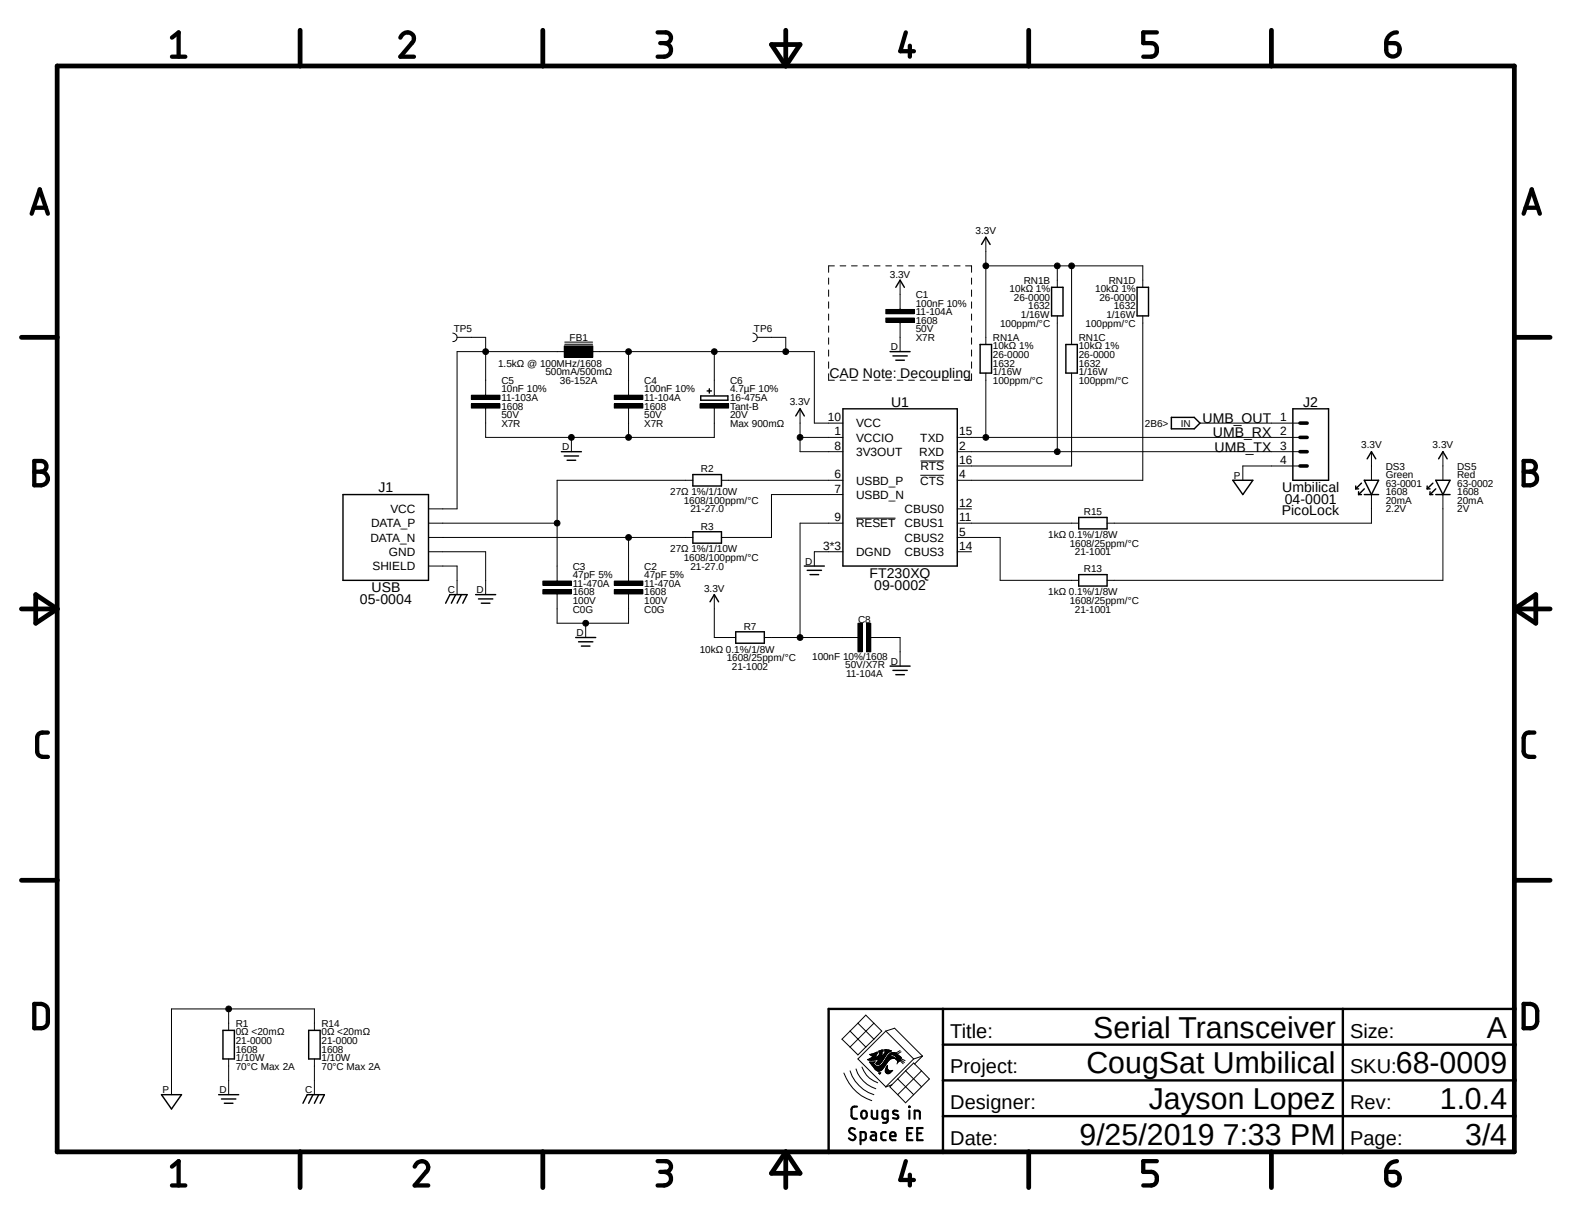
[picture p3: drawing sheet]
<svg xmlns="http://www.w3.org/2000/svg" width="279mm" height="216mm" viewBox="0 0 279 216" stroke-linecap="round" stroke-linejoin="round" font-family="sans-serif">
<path d="M3.4 3.1l272.6 209.7M276 3.1l-272.6 209.7" fill="none" stroke="#fff" stroke-width=".18"/>
<g fill="none" stroke="#000" stroke-width=".18">
<path d="M80.5 59.2a.76 .76 0 0 1 .7 .7 .76 .76 0 0 1-.7 .8M81.2 59.9h5.1v10.3M133.8 59.2a.76 .76 0 0 1 .8 .7 .76 .76 0 0 1-.8 .8M134.6 59.9h5.1v2.6M147.3 49.4v1.1M147.3 51.5v1.2M147.3 53.6v1.2M147.3 55.8v1.1M147.3 57.9v1.2M148.3 47.2h-1v1.2M149.3 47.2h1M151.3 47.2h1.1"/>
<path d="M153.4 47.2h1M155.4 47.2h1M157.4 55h5.1v.8h-5.1zM157.4 56.5h5.1v.8h-5.1zM157.4 47.2h1.1M159.5 47.2h1M160 49.8v5.2M160 57.3v5.2M161.5 47.2h1M163.5 47.2h1M165.5 47.2h1.1M167.6 47.2h1"/>
<path d="M169.6 47.2h1M171.6 47.2h1.1v1.2M172.7 49.4v1.1M172.7 51.5v1.2M172.7 53.6v1.2M172.7 55.8v1.1M172.7 57.9v1.2M175.2 47.2h27.9v3.9M175.2 42.2v19M187.9 47.2v3.9M187.9 56.1v24.2M190.5 47.2v14"/>
<path d="M203.1 56.1v29.2h-33M83.8 70.2h5.1v.8h-5.1zM83.8 71.8h5.1v.7h-5.1zM86.3 72.5v5.2h40.7v-5.2M100.3 61.5h5.1v2h-5.1zM100.3 62.5h-19.1v27.9h-5M100.4 61.2h4.9M100.4 60.8h4.9M101.6 77.7v2.6M105.4 62.5h39.3v12.7h5.1M109.2 70.2h5.1v.8h-5.1zM109.2 71.8h5.1v.7h-5.1z"/>
<path d="M111.7 62.5v7.7M111.7 72.5v5.2M124.4 71.8h5.1v.7h-5.1zM127 62.5v7.7M142.2 72.6v7.7h7.6M142.2 77.7h7.6M147.3 66.4v1.2h1M147.3 60v1.2M147.3 62.2v1.1M147.3 64.3v1.1M149.3 67.6h1M151.3 67.6h1.1"/>
<path d="M153.4 67.6h1M155.4 67.6h1M157.4 67.6h1.1M159.5 67.6h1M161.5 67.6h1M163.5 67.6h1M165.5 67.6h1.1M167.6 67.6h1M169.6 67.6h1M170.1 77.7h61M172.7 60v1.2M172.7 62.2v1.1"/>
<path d="M172.7 64.3v1.1M172.7 66.4v1.2h-1.1M175.2 66.3v11.4M190.5 66.3v16.5h-20.4M213.3 75.2h17.8M76.2 93h22.8M76.2 95.5h46.9M76.2 98h10.1v7.7M111.7 95.5v7.8M123.1 85.3h-24.1v18M128.2 85.3h21.6M149.8 87.9h-12.7v7.6h-8.9"/>
<path d="M149.8 93h-7.6v20.3M149.8 98h-5.1v2.6M152.1 92.1h7.1M163.6 84.5h4.2M163.6 81.9h4.2M170.1 93h21.6M170.1 80.3h61M170.1 90.4h2.6M170.1 95.5h7.7v7.6h13.9M170.1 98h2.6M231.1 82.8h-10.2v2.5M243.8 87.9v5.1h-47"/>
<path d="M243.8 80.3v5M256.5 87.9v15.2h-59.7M256.5 80.3v5M76.2 100.6h5v5.1M96.5 103.3h5.1v.7h-5.1zM96.5 104.8h5.1v.7h-5.1zM99 105.5v5.2h12.7v-5.2M104.1 110.7v2.6M109.2 103.3h5.1v.7h-5.1zM109.2 104.8h5.1v.7h-5.1zM127 105.7v7.6h3.8M135.8 113.3h16.7"/>
<path d="M152.5 110.7h.7v5.1h-.7zM154 110.7h.8v5.1h-.8zM154.8 113.3h5.2v5.1M40.6 179.3v3.8M40.6 188.2v6.3M55.9 183.1v-3.8h-25.4v15.2M55.9 188.2v6.3M150 190.7a7.9 7.9 0 0 0 4.9 4.9M151.1 190.3a6.6 6.6 0 0 0 4.2 4.2M151.1 186.1l1.4 1.4 1.4-1.4M151.1 183.2l2.8 2.9M152.1 189.9a5.5 5.5 0 0 0 3.6 3.6"/>
<path d="M152.5 181.8l1.4-1.4 2.8 2.8-1.4 1.5M152.5 181.8l-2.9 2.9 1.5 1.4M152.5 181.8l2.8 2.9M153.2 189.6a4.4 4.4 0 0 0 2.8 2.8M154.3 188.3h1.6M154.3 188.3h1.3M154.5 188.2l-.3 .1 .7 .1 1.3-.3-.3 .6M154.5 188.2h2.6M154.6 188.8h.8M154.6 187.4h1.1M154.6 188.8h.7M154.7 188.1h2.4"/>
<path d="M154.7 188.9h.5M154.7 187.5h1M154.7 188.9l.7 1M154.8 189h.5M154.8 188h2.4M154.9 189.1h.4M154.9 187.6h.8M154.9 187.3h.9M154.9 189.2h.5M154.9 187.9l-.4 .3M154.9 187.9h2.3M155 187.8h.6"/>
<path d="M155 189.3h.5M155.1 189.4h.5M155.1 187.7h.6M155.2 189.6h2M155.2 187.2h.7M155.2 188.9l.1 .2M155.3 189.7h1.8M155.3 184.7l-1.4 1.4M155.3 181.8l-4.2 4.3M155.3 189.1l.5 .4M155.4 189.8h1.6M155.4 189.9h1.5"/>
<path d="M155.4 189.9l.2 .2M155.5 188.7h.1M155.5 187.1h.4M155.5 190h1.3M155.5 188.7h-1l.2 .2M155.5 188.7l-.3 .2M155.6 190.1a.7 .7 0 0 0 .9 .1M155.6 190.1h1.2M155.7 190.2h1M155.7 189h.7M155.7 188.9h.8M155.7 187h.2"/>
<path d="M155.8 188.8h.7M155.8 190.2h.7M155.8 189.1h.5M155.8 187.8h1.5M155.9 188.8h.7M155.9 186.9h.1M155.9 186.9l-.3 1 .6-.3M155.9 186.9l-1.3 .5 .6 .3-.3 .2M155.9 188.7h.8M156 188.6h.8M156 187.7h1.4M156 188.5h.8"/>
<path d="M156.1 188.4h.8M156.1 187.7h1.3M156.1 188.3h.8M156.2 188.3h.8M156.2 187.6h1.2M156.2 186.8l.1 .3h.1l-.1 .3M156.2 187.5h.5M156.2 186.9h.6M156.2 186.8h.7M156.3 190.8h.1M156.3 189.5h.9M156.3 187h.5"/>
<path d="M156.3 187.4l-.1 .2M156.3 187.4h.4M156.3 187.3h.4M156.3 187.2h.5M156.4 190.7l.1-.1-.2 .2M156.4 187.1h.4M156.4 189.4l-1.2 .1M156.4 189.4h.9M156.4 186.7l-.2 .1M156.4 186.7h.5M156.5 190.7h-.3l.2 .2M156.5 189.3h.9"/>
<path d="M156.7 189.2h.7M156.7 186.6h.3l-.1 .3h-.7M156.7 186.6l-.3 .1M156.7 186.6h.2M156.7 190.2h-.2M156.7 187.4l.1 .2 .1-.1M156.8 186.9l-.1 .5M156.8 189.1h.7M156.8 189h.7M156.8 190l-.1 .2M156.9 188.9h.7M156.9 187.5h.6"/>
<path d="M157 188.8h.6M157 187.4h.6M157.1 188.2l-.5 .6a.57 .57 0 0 1-.9 .2l.2-.3M157.1 188.8h.6M157.1 188.8l-.7 .6M157.1 188.7h.7M157.1 187.3h.5M157.1 189.7l-.3 .3M157.2 187.2l-.3 .3M157.2 188.6h.6M157.2 187.2h.5M157.2 188.5h.7"/>
<path d="M157.3 188.4h.7M157.3 187.8l-.2 .4M157.3 187.1h.5M157.3 186.8h1M157.3 186.7h1M157.3 186.6h.8M157.3 187h.6M157.4 190.3h1.1M157.4 190.4h1.1M157.4 190.2h.6M157.4 190.2h.5M157.4 188.3h.7"/>
<path d="M157.4 190.5h1M157.4 190.1h.4M157.4 190h.4M157.4 186.9h.8M157.4 188.3h.8M157.4 186.9h.6M157.4 183.2l5 5M157.4 183.2l-4.9 5 5 5M157.4 183.2l1.6-.5 5 5M157.4 190.6h.9M157.4 189.9h.3M157.4 188.2h.9"/>
<path d="M157.5 189.8h.2M157.5 188.1h1.1M157.5 188.1l-.4 .7M157.5 190.7h.7M157.5 189.7h.2M157.6 189.7h.1M157.6 188h1.4M157.6 189.6h.1M157.6 187.9h1.4M157.6 189.5h.1M157.6 187.8h1.2M157.7 190.8h.3"/>
<path d="M157.7 189.4v-.1l-.3 .8v.5M157.7 189.4v.3M157.7 189.7l.1 .3M157.7 189.4h.1M157.7 187.7h.4M157.8 190l.3 .3M157.8 187.7h.3M157.9 187.6h.3M157.9 187.5h.4M158 187.4h1.6M158.2 186.9l-.5 .3-.4 .6M158.2 186.9l.3-.2-1.2-.2v.3h.1l-.2 .4"/>
<path d="M158.2 190.3l.5-.1-.7 .6h-.3l-.3-.2M158.2 187.2h1.1M158.3 187.5l-.3 .2 .7 .1 .5 .4M158.3 187.1h.9M158.3 187.1a1.08 1.08 0 0 1 1.4 .4l.5 .4M158.3 187.1l-.8 1M158.3 187.5a.79 .79 0 0 1 1.1 .7h-.1l.2 .3M158.5 190.2h.1M158.8 187.5h.8M159 187.6h.8M159 188.1l.2 .1M159.1 187.7h.8"/>
<path d="M159.2 188.2h.1M159.2 188.1a1.53 1.53 0 0 0-1.8 1l-.3 .6M159.2 187.7h.8M159.3 187.8h.8M159.3 188.3h.8M159.3 187.9h.9M159.3 188h.8M159.4 188.3h.6M159.4 188.2h.7M159.4 188.1h.7M159.5 188.4h.5M159.5 188.8l-.1 .3"/>
<path d="M159.5 188.6h.3M159.5 188.5h.4M159.5 188.5l.1 .2M159.6 191.7l-1.4 1.4 1.4 1.4M159.6 191.7l2.8 2.8M159.6 188.8h.1M159.6 188.7h.1M159.6 188.7l-.1 .1M159.9 188.4l.6 .6M160 186.7l-.8 .5M160 188.4l-.4 .3M160.1 188.3l.6 .5"/>
<path d="M160.1 188.3l-.1 .1M160.1 188.1l.8 .4M160.1 186.9l-.7 .4h-1.3M160.2 187.9l-.1 .4M161 190.3l1.4-1.4 1.4 1.4M161 190.3l-1.4 1.4M161 190.3l2.8 2.8M162.4 188.2l-5 4.9 1.1-.3M163.8 190.3l1.4 1.4-4.2 4.3-1.4-1.5M163.8 190.3l-4.2 4.2M164 187.7l-1.6 .5M164 187.7l-1.4 1.4"/>
<circle cx="175.2" cy="47.2" r=".51"/>
<circle cx="187.9" cy="47.2" r=".51"/>
<circle cx="190.5" cy="47.2" r=".51"/>
<circle cx="86.3" cy="62.5" r=".51"/>
<circle cx="101.6" cy="77.7" r=".51"/>
<circle cx="111.7" cy="62.5" r=".51"/>
<circle cx="111.7" cy="77.7" r=".51"/>
<circle cx="127" cy="62.5" r=".51"/>
<circle cx="139.7" cy="62.5" r=".51"/>
<circle cx="142.2" cy="77.7" r=".51"/>
<circle cx="175.2" cy="77.7" r=".51"/>
<circle cx="99" cy="93" r=".51"/>
<circle cx="111.7" cy="95.5" r=".51"/>
<circle cx="187.9" cy="80.3" r=".51"/>
<circle cx="104.1" cy="110.7" r=".51"/>
<circle cx="142.2" cy="113.3" r=".51"/>
<circle cx="40.6" cy="179.3" r=".51"/>
</g>
<g fill="none" stroke="#000" stroke-width=".85">
<path d="M10.2 11.7h259v193h-259zM53.3 5.4v6.3M96.5 5.4v6.3M137.1 7.9h5.1l-2.5 3.8zM139.7 5.4v6.3M182.8 5.4v6.3M226 5.4v6.3M3.8 59.9h6.4M269.2 59.9h6.3M3.8 108.2h6.4M6.3 105.7l3.9 2.5-3.9 2.5zM269.2 108.2h6.3"/>
<path d="M269.2 108.2l3.8-2.5v5zM3.8 156.4h6.4M269.2 156.4h6.3M53.3 204.7v6.3M96.5 204.7v6.3M139.7 204.7v6.3M139.7 204.7l2.5 3.8h-5.1zM182.8 204.7v6.3M226 204.7v6.3"/>
</g>
<g fill="none" stroke="#000" stroke-width=".76">
<path d="M30.6 6.7l1.1-.9v4.3M30.6 10.1h2.3M71.2 6.7a1.19 1.19 0 0 1 1.5-.9 1.19 1.19 0 0 1 .7 1.6l-2.2 2.7h2.4M116.9 5.8h1.4a.95 .95 0 0 1 1 .9 .95 .95 0 0 1-1 1h-1M118.1 7.7a1.21 1.21 0 0 1 1.2 1.2 1.21 1.21 0 0 1-1.2 1.2h-1.2M161 5.8l-1 3.3h2.4M161.7 8.1v2M205.6 5.8h-2.4v1.9h1.4a1.23 1.23 0 0 1 1 1.2 1.23 1.23 0 0 1-1 1.2h-1.4M246.4 7.7h1.4a1.21 1.21 0 0 1 .9 1.4 1.21 1.21 0 0 1-1.3 .9 1.09 1.09 0 0 1-1-1.2zM248.3 5.8a1.88 1.88 0 0 0-1.9 1.9M5.6 38l1.5-4.3 1.4 4.3M6 36.9h2.2"/>
<path d="M270.8 38l1.4-4.3 1.5 4.3M271.1 36.9h2.2M6.1 81.9h1.2a.95 .95 0 0 1 1 1 .95 .95 0 0 1-1 .9 1.21 1.21 0 0 1 1.2 1.2 1.21 1.21 0 0 1-1.2 1.2h-1.2zM6.1 83.8h1.2M270.8 81.9h1.2a.95 .95 0 0 1 1 1 .95 .95 0 0 1-1 .9 1.21 1.21 0 0 1 1.2 1.2 1.21 1.21 0 0 1-1.2 1.2h-1.2zM270.8 83.8h1.2M8.5 130.2h-1a.87 .87 0 0 0-.9 .9v2.4a.97 .97 0 0 0 .9 1h1M272.7 130.2h-.9a.94 .94 0 0 0-1 .9v2.4a.97 .97 0 0 0 1 1h.9M6.1 178.4a2.22 2.22 0 0 1 2.2 .5l.2 .7v1.9a1.13 1.13 0 0 1-1.2 1.2h-1.2zM270.8 178.4a2.07 2.07 0 0 1 2.2 .5l.2 .7v1.9a1.21 1.21 0 0 1-1.2 1.2h-1.2zM30.6 207.3l1.1-1v4.4M30.6 210.7h2.3"/>
<path d="M73.7 207.3a1.2 1.2 0 0 1 1.4-1 1.2 1.2 0 0 1 1 1.4l-2.4 3h2.4M116.9 206.3h1.4a.95 .95 0 0 1 1 1 .95 .95 0 0 1-1 .9h-1M118.1 208.2a1.21 1.21 0 0 1 1.2 1.2 1.21 1.21 0 0 1-1.2 1.3h-1.2M161 206.3l-1 3.4h2.4M161.7 208.7v2M205.6 206.3h-2.4v1.9h1.4a1.23 1.23 0 0 1 1 1.2 1.23 1.23 0 0 1-1 1.3h-1.4M246.4 208.2h1.4a1.2 1.2 0 0 1 1 1.4 1.2 1.2 0 0 1-1.3 1 1.2 1.2 0 0 1-1.1-1.1zM248.3 206.3a1.88 1.88 0 0 0-1.9 1.9"/>
</g>
<path d="M167.6 179.3v25.4M238.7 179.3v25.4M269.2 179.3h-121.9v25.4M167.6 198.3h101.6M167.6 192h101.6M167.6 185.6h101.6" fill="none" stroke="#000" stroke-width=".42"/>
<g fill="none" stroke="#000" stroke-width=".38">
<path d="M152.3 196.6l-.7 .1-.3 .4 .1 1.4 .4 .3h.5M153.2 197.6a.49 .49 0 0 1 .5-.2 .49 .49 0 0 1 .4 .4v.5a.49 .49 0 0 1-.5 .5 .49 .49 0 0 1-.5-.5zM154.9 197.4v1l.4 .4h.6v-1.4M157.8 198.8h-.6l-.3-.2-.1-.9 .2-.3h.8v1.7l-.4 .4h-.5M159.6 197.4a.61 .61 0 0 0-.9 .2l.2 .4 .6 .2 .2 .3a.63 .63 0 0 1-1 .2M161.6 196.6l.1 .1zM161.6 197.4v1.4M162.6 198.8v-1.4h.6l.2 .1 .1 1.3M151.9 200.6a.6 .6 0 0 0-1 .3l.3 .4 .6 .4a.51 .51 0 0 1 .2 .7 .51 .51 0 0 1-.7 .2l-.4-.3M153 202.6h.5l.3-.2 .1-.9-.2-.3h-.7v2.1M154.9 201.2h.6l.2 .3v1.1h-.5a.42 .42 0 0 1-.5-.4 .42 .42 0 0 1 .5-.4h.5M157.4 201.2h-.6l-.2 .3 .1 .9 .3 .2h.4"/>
<path d="M158.2 201.9h1a.51 .51 0 0 0-.4-.7 .51 .51 0 0 0-.6 .4l.1 .8 .3 .2h.6M161.2 201.4h.8M162.2 200.4h-1v2.2h1M163 201.4h.7M164 200.4h-1v2.2h1"/>
</g>
<g fill="none" stroke="#000" stroke-width=".25">
<path d="M159.2 51.1l.8-1.3 .7 1.3M174.5 43.4l.7-1.2 .8 1.2M186.9 51.1h2v5h-2zM202.1 51.1h2v5h-2zM124.5 70.4h4.9v.7h-4.9zM125.7 69.5h.7M126.1 69.1v.7M141.4 73.9l.8-1.3 .8 1.3M149.8 72.6h20.3v28h-20.3zM158.2 62.5h3.6M158.7 63.2h2.5M159.2 64h1.5"/>
<path d="M174.2 61.2h2v5.1h-2zM189.4 61.2h2.1v5.1h-2.1zM208.2 74.2h4.1l1 1-1 1h-4.1zM229.8 72.6h6.3v12.7h-6.3zM61 87.9h15.2v15.2h-15.2zM99.8 80.3h3.5M100.3 81h2.5M100.8 81.8h1.5M123.1 84.3h5.1v2.1h-5.1zM123.1 94.5h5.1v2h-5.1zM191.7 91.9h5.1v2.1h-5.1zM219.1 85.3h3.6l-1.8 2.6z"/>
<path d="M241 86.4v.5M241 86.9h.5M241.5 87.9h.5M241.5 87.4v.5M242 85.9l-1 1M242.5 87.9h2.5M242.5 85.3h2.5l-1.2 2.6zM242.5 86.9l-1 1M243 81.5l.8-1.2 .7 1.2M253.7 86.9h.5M253.7 86.4v.5M254.2 87.9h.5"/>
<path d="M254.2 87.4v.5M254.7 85.9l-1 1M255.2 87.9h2.5M255.2 85.3h2.5l-1.2 2.6zM255.2 86.9l-1 1M255.7 81.5l.8-1.2 .7 1.2M79.2 107.2l.8-1.5h3l-.7 1.5M81 105.7l-.8 1.5M82 105.7l-.8 1.5M84.5 105.7h3.6M85 106.4h2.6M85.6 107.2h1.5"/>
<path d="M102.3 113.3h3.6M102.8 114h2.6M103.3 114.8h1.6M126.2 106.9l.8-1.2 .7 1.2M130.8 112.3h5v2h-5zM143 100.6h3.5M143.5 101.3h2.5M144 102.1h1.5M158.2 118.4h3.6M158.7 119.1h2.5M159.2 119.9h1.5M191.7 102.1h5.1v2h-5.1z"/>
<path d="M28.7 194.5h3.6l-1.8 2.6zM38.9 194.5h3.5M39.4 195.3h2.5M39.6 183.1h2.1v5.1h-2.1zM39.9 196h1.5M53.8 196l.8-1.5h3.1l-.8 1.5M54.9 183.1h2v5.1h-2zM55.6 194.5l-.7 1.5M56.6 194.5l-.7 1.5"/>
</g>
<path d="M231.1 77.7h1.2M231.1 75.2h1.2M231.1 80.3h1.2M231.1 82.8h1.2" fill="none" stroke="#000" stroke-width=".64"/>
<g fill="#000">
<path d="M157.4 55h5.1v.8h-5.1z" fill-rule="evenodd"/>
<path d="M157.4 56.5h5.1v.8h-5.1z" fill-rule="evenodd"/>
<path d="M83.8 70.2h5.1v.8h-5.1z" fill-rule="evenodd"/>
<path d="M83.8 71.8h5.1v.7h-5.1z" fill-rule="evenodd"/>
<path d="M100.3 61.5h5.1v2h-5.1z" fill-rule="evenodd"/>
<path d="M109.2 70.2h5.1v.8h-5.1z" fill-rule="evenodd"/>
<path d="M109.2 71.8h5.1v.7h-5.1z" fill-rule="evenodd"/>
<path d="M124.4 71.8h5.1v.7h-5.1z" fill-rule="evenodd"/>
<path d="M96.5 103.3h5.1v.7h-5.1z" fill-rule="evenodd"/>
<path d="M96.5 104.8h5.1v.7h-5.1z" fill-rule="evenodd"/>
<path d="M109.2 103.3h5.1v.7h-5.1z" fill-rule="evenodd"/>
<path d="M109.2 104.8h5.1v.7h-5.1z" fill-rule="evenodd"/>
<path d="M152.5 110.7h.7v5.1h-.7z" fill-rule="evenodd"/>
<path d="M154 110.7h.8v5.1h-.8z" fill-rule="evenodd"/>
<circle cx="175.2" cy="47.2" r=".51"/>
<circle cx="187.9" cy="47.2" r=".51"/>
<circle cx="190.5" cy="47.2" r=".51"/>
<circle cx="86.3" cy="62.5" r=".51"/>
<circle cx="101.6" cy="77.7" r=".51"/>
<circle cx="111.7" cy="62.5" r=".51"/>
<circle cx="111.7" cy="77.7" r=".51"/>
<circle cx="127" cy="62.5" r=".51"/>
<circle cx="139.7" cy="62.5" r=".51"/>
<circle cx="142.2" cy="77.7" r=".51"/>
<circle cx="175.2" cy="77.7" r=".51"/>
<circle cx="99" cy="93" r=".51"/>
<circle cx="111.7" cy="95.5" r=".51"/>
<circle cx="187.9" cy="80.3" r=".51"/>
<circle cx="104.1" cy="110.7" r=".51"/>
<circle cx="142.2" cy="113.3" r=".51"/>
<circle cx="40.6" cy="179.3" r=".51"/>
</g>
<g font-size="5.4">
<text x="194.3" y="184.4">Serial Transceiver</text>
<text x="264.3" y="184.4">A</text>
<text x="193.1" y="190.7">CougSat Umbilical</text>
<text x="248.1" y="190.7">68-0009</text>
<text x="204.2" y="197.1">Jayson Lopez</text>
<text x="255.9" y="197.1">1.0.4</text>
<text x="191.9" y="203.4">9/25/2019 7:33 PM</text>
<text x="260.4" y="203.4">3/4</text>
</g>
<g font-size="3.6">
<text x="168.9" y="184.4">Title:</text>
<text x="239.9" y="184.4">Size:</text>
<text x="168.9" y="190.7">Project:</text>
<text x="240" y="190.7">SKU:</text>
<text x="168.9" y="197.1">Designer:</text>
<text x="239.9" y="197.1">Rev:</text>
<text x="168.9" y="203.4">Date:</text>
<text x="239.9" y="203.4">Page:</text>
</g>
<g font-size="2.5">
<text x="147.4" y="67.2">CAD Note: Decoupling</text>
<text x="158.4" y="72.3">U1</text>
<text x="213.7" y="75.2">UMB_OUT</text>
<text x="215.6" y="77.7">UMB_RX</text>
<text x="231.6" y="72.3">J2</text>
<text x="215.9" y="80.3">UMB_TX</text>
<text x="67.3" y="87.5">J1</text>
<text x="227.9" y="87.5">Umbilical</text>
<text x="228.3" y="89.5">04-0001</text>
<text x="227.8" y="91.6">PicoLock</text>
<text x="64" y="107.3">05-0004</text>
<text x="66" y="105.3">USB</text>
<text x="154.6" y="102.7">FT230XQ</text>
<text x="155.4" y="104.8">09-0002</text>
</g>
<g font-size="2.1">
<text x="147.1" y="74.8">10</text>
<text x="148.3" y="77.4">1</text>
<text x="152.1" y="75.9">VCC</text>
<text x="170.5" y="77.4">15</text>
<text x="227.5" y="77.4">2</text>
<text x="227.5" y="74.8">1</text>
<text x="148.3" y="79.9">8</text>
<text x="152.1" y="81">3V3OUT</text>
<text x="152.1" y="78.5">VCCIO</text>
<text x="163.4" y="81">RXD</text>
<text x="163.6" y="78.5">TXD</text>
<text x="163.6" y="83.6">RTS</text>
<text x="170.5" y="79.9">2</text>
<text x="170.5" y="82.5">16</text>
<text x="227.5" y="82.5">4</text>
<text x="227.5" y="79.9">3</text>
<text x="148.3" y="85">6</text>
<text x="148.3" y="87.5">7</text>
<text x="152.1" y="86.1">USBD_P</text>
<text x="152.1" y="88.6">USBD_N</text>
<text x="163.6" y="86.1">CTS</text>
<text x="170.5" y="85">4</text>
<text x="66" y="93.7">DATA_P</text>
<text x="69.4" y="91.2">VCC</text>
<text x="148.3" y="92.6">9</text>
<text x="152.1" y="93.7">RESET</text>
<text x="160.8" y="91.2">CBUS0</text>
<text x="160.8" y="93.7">CBUS1</text>
<text x="170.5" y="90.1">12</text>
<text x="170.5" y="92.6">11</text>
<text x="170.5" y="95.2">5</text>
<text x="65.8" y="96.3">DATA_N</text>
<text x="66.2" y="101.3">SHIELD</text>
<text x="69.1" y="98.8">GND</text>
<text x="146.3" y="97.7">3*3</text>
<text x="152.1" y="98.8">DGND</text>
<text x="160.8" y="96.3">CBUS2</text>
<text x="160.8" y="98.8">CBUS3</text>
<text x="170.5" y="97.7">14</text>
</g>
<g font-size="1.8">
<text x="173.4" y="41.5">3.3V</text>
<text x="158.2" y="49.4">3.3V</text>
<text x="162.8" y="53">C1</text>
<text x="179.5" y="51.9">10kΩ 1%</text>
<text x="180.2" y="53.5">26-0000</text>
<text x="182" y="50.4">RN1B</text>
<text x="194.7" y="51.9">10kΩ 1%</text>
<text x="195.4" y="53.5">26-0000</text>
<text x="197.1" y="50.4">RN1D</text>
<text x="80.6" y="59.1">TP5</text>
<text x="134" y="59.1">TP6</text>
<text x="162.8" y="56">11-104A</text>
<text x="162.8" y="57.5">1608</text>
<text x="162.8" y="59.1">50V</text>
<text x="162.8" y="54.5">100nF 10%</text>
<text x="177.8" y="58">100ppm/°C</text>
<text x="181.4" y="56.5">1/16W</text>
<text x="182.8" y="55">1632</text>
<text x="193" y="58">100ppm/°C</text>
<text x="196.6" y="56.5">1/16W</text>
<text x="198" y="55">1632</text>
<text x="88.5" y="65.2">1.5kΩ @ 100MHz/1608</text>
<text x="101.2" y="60.6">FB1</text>
<text x="158.3" y="62.2">D</text>
<text x="162.8" y="60.6">X7R</text>
<text x="176.5" y="65.2">1632</text>
<text x="176.5" y="63.6">26-0000</text>
<text x="176.5" y="62.1">10kΩ 1%</text>
<text x="176.5" y="60.6">RN1A</text>
<text x="191.7" y="65.2">1632</text>
<text x="191.7" y="63.6">26-0000</text>
<text x="191.7" y="62.1">10kΩ 1%</text>
<text x="191.7" y="60.6">RN1C</text>
<text x="89.1" y="71.2">11-103A</text>
<text x="89.1" y="69.7">10nF 10%</text>
<text x="89.1" y="68.2">C5</text>
<text x="96.9" y="66.7">500mA 500mΩ</text>
<text x="99.5" y="68.2">36-152A</text>
<text x="102.6" y="66.7">/</text>
<text x="114.5" y="71.2">11-104A</text>
<text x="114.5" y="69.7">100nF 10%</text>
<text x="114.5" y="68.2">C4</text>
<text x="129.8" y="71.2">16-475A</text>
<text x="129.8" y="69.7">4.7µF 10%</text>
<text x="129.8" y="68.2">C6</text>
<text x="176.5" y="66.7">1/16W</text>
<text x="176.5" y="68.2">100ppm/°C</text>
<text x="191.7" y="66.7">1/16W</text>
<text x="191.7" y="68.2">100ppm/°C</text>
<text x="89.1" y="72.8">1608</text>
<text x="89.1" y="74.3">50V</text>
<text x="89.1" y="75.8">X7R</text>
<text x="114.5" y="72.8">1608</text>
<text x="114.5" y="74.3">50V</text>
<text x="114.5" y="75.8">X7R</text>
<text x="129.8" y="72.8">Tant-B</text>
<text x="129.8" y="74.3">20V</text>
<text x="129.8" y="75.8">Max 900mΩ</text>
<text x="140.4" y="72">3.3V</text>
<text x="203.5" y="75.8">2B6&gt;</text>
<text x="209.8" y="75.8">IN</text>
<text x="99.9" y="80">D</text>
<text x="124.6" y="83.9">R2</text>
<text x="241.9" y="79.6">3.3V</text>
<text x="246.3" y="83.4">DS3</text>
<text x="254.6" y="79.6">3.3V</text>
<text x="259" y="83.4">DS5</text>
<text x="119.1" y="88">27Ω 1%/1/10W</text>
<text x="121.5" y="89.5">1608/100ppm/°C</text>
<text x="219.3" y="85.1">P</text>
<text x="246.3" y="85">Green</text>
<text x="246.3" y="86.5">63-0001</text>
<text x="246.3" y="89.5">20mA</text>
<text x="246.3" y="88">1608</text>
<text x="259" y="85">Red</text>
<text x="259" y="86.5">63-0002</text>
<text x="259" y="89.5">20mA</text>
<text x="259" y="88">1608</text>
<text x="122.7" y="91.1">21-27.0</text>
<text x="124.6" y="94.1">R3</text>
<text x="186.3" y="95.6">1kΩ 0.1%/1/8W</text>
<text x="192.7" y="91.6">R15</text>
<text x="246.3" y="91.1">2.2V</text>
<text x="259" y="91.1">2V</text>
<text x="101.8" y="101.2">C3</text>
<text x="114.5" y="101.2">C2</text>
<text x="119.1" y="98.2">27Ω 1%/1/10W</text>
<text x="121.5" y="99.7">1608/100ppm/°C</text>
<text x="122.7" y="101.2">21-27.0</text>
<text x="143.1" y="100.3">D</text>
<text x="190.1" y="97.2">1608/25ppm/°C</text>
<text x="191.1" y="98.7">21-1001</text>
<text x="192.7" y="101.7">R13</text>
<text x="79.6" y="105.4">C</text>
<text x="84.7" y="105.4">D</text>
<text x="101.8" y="104.3">11-470A</text>
<text x="101.8" y="105.8">1608</text>
<text x="101.8" y="107.3">100V</text>
<text x="101.8" y="102.7">47pF 5%</text>
<text x="114.5" y="104.3">11-470A</text>
<text x="114.5" y="105.8">1608</text>
<text x="114.5" y="107.3">100V</text>
<text x="114.5" y="102.7">47pF 5%</text>
<text x="125.1" y="105.3">3.3V</text>
<text x="186.3" y="105.8">1kΩ 0.1%/1/8W</text>
<text x="190.1" y="107.3">1608/25ppm/°C</text>
<text x="101.8" y="108.8">C0G</text>
<text x="102.4" y="113">D</text>
<text x="114.5" y="108.8">C0G</text>
<text x="132.2" y="111.9">R7</text>
<text x="152.5" y="110.6">C8</text>
<text x="191.1" y="108.8">21-1001</text>
<text x="124.4" y="116">10kΩ 0.1%/1/8W</text>
<text x="129.2" y="117.5">1608/25ppm/°C</text>
<text x="130.1" y="119">21-1002</text>
<text x="144.4" y="117.2">100nF 10%/1608</text>
<text x="150.2" y="118.7">50V X7R</text>
<text x="153.4" y="118.7">/</text>
<text x="158.3" y="118.1">D</text>
<text x="150.4" y="120.3">11-104A</text>
<text x="41.9" y="185.5">21-0000</text>
<text x="41.9" y="184">0Ω &lt;20mΩ</text>
<text x="41.9" y="182.5">R1</text>
<text x="57.2" y="185.5">21-0000</text>
<text x="57.2" y="184">0Ω &lt;20mΩ</text>
<text x="57.2" y="182.5">R14</text>
<text x="41.9" y="187">1608</text>
<text x="41.9" y="188.6">1/10W</text>
<text x="41.9" y="190.1">70°C Max 2A</text>
<text x="57.2" y="187">1608</text>
<text x="57.2" y="188.6">1/10W</text>
<text x="57.2" y="190.1">70°C Max 2A</text>
<text x="28.9" y="194.3">P</text>
<text x="39" y="194.3">D</text>
<text x="54.2" y="194.3">C</text>
</g>
</svg>
